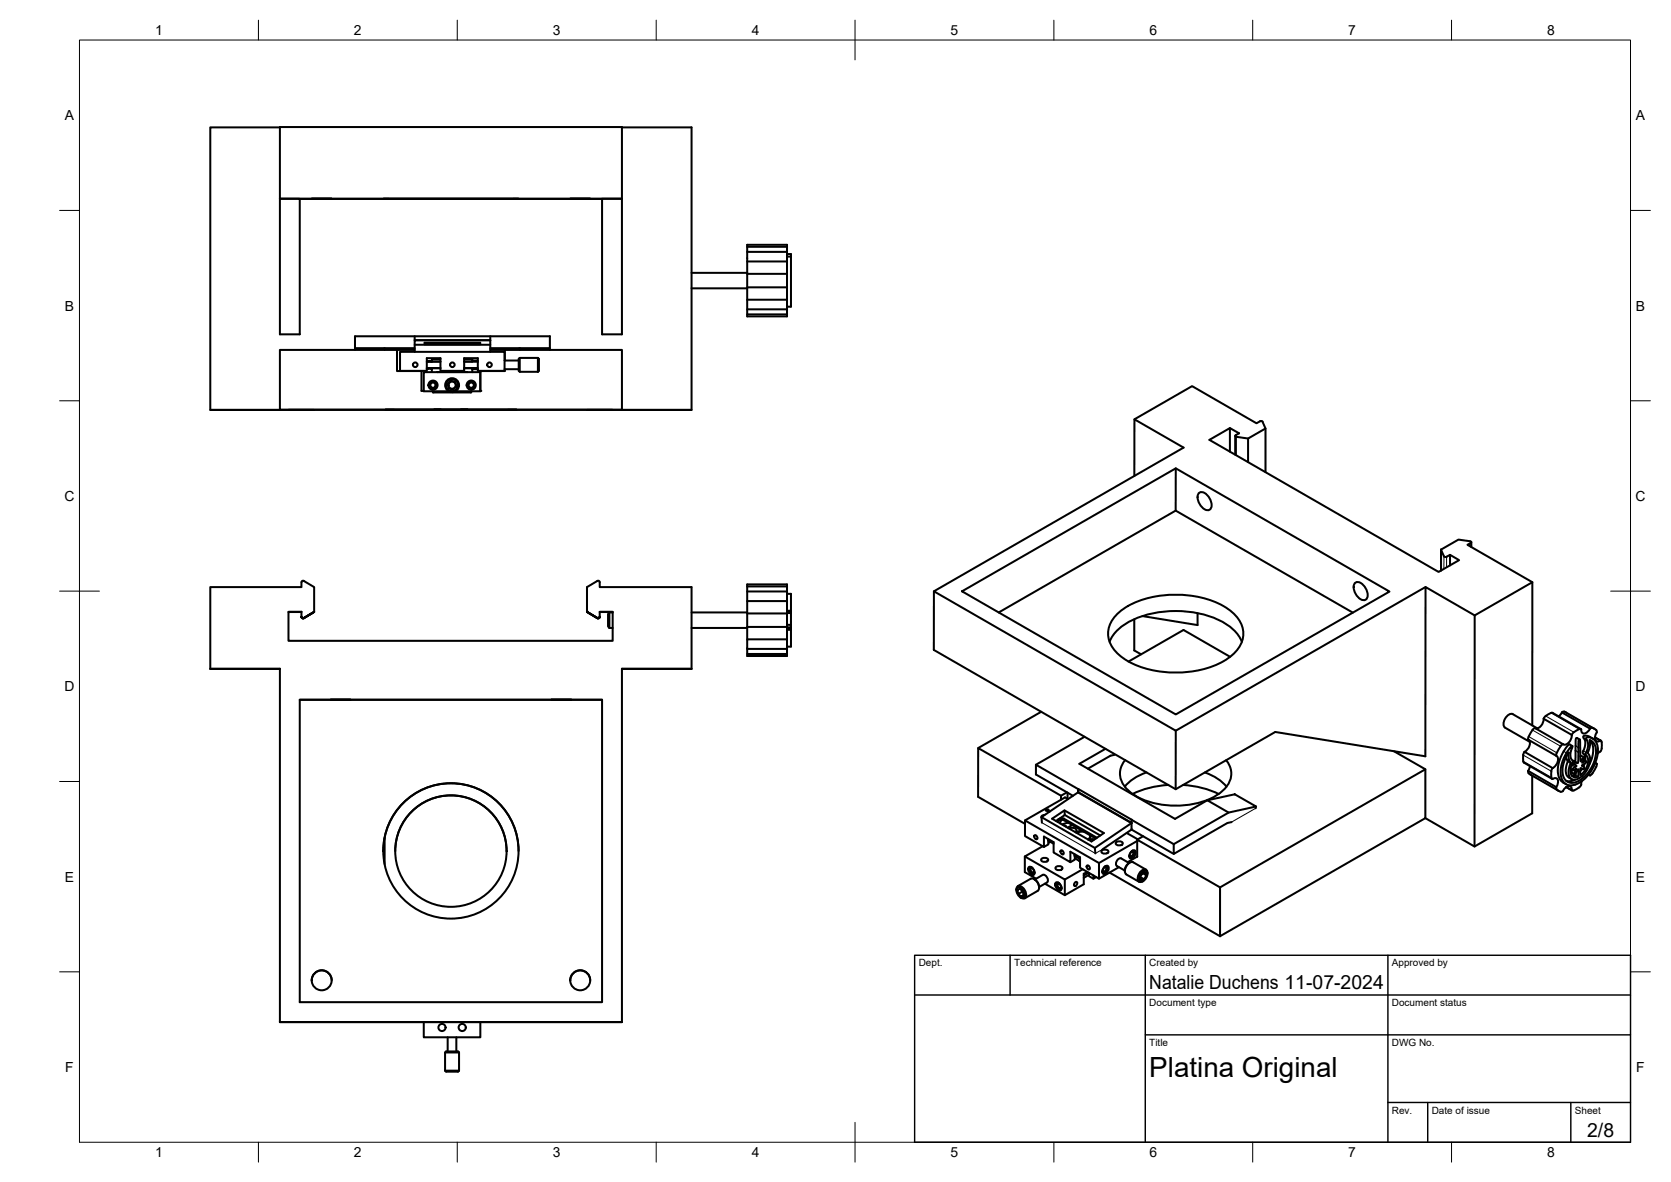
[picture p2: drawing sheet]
<svg xmlns="http://www.w3.org/2000/svg" width="420mm" height="297mm" viewBox="0 0 420 297" stroke-linecap="round" stroke-linejoin="round" font-family="sans-serif">
<!-- layer: Visible -->
<g fill="none" stroke="#000" stroke-width=".51">
<path d="M70.4 32h-17.5v71M156.4 32h17.5v71M75.4 50h76M78.4 49.9h5zM96.4 50h34zM143.4 49.9h5zM151.4 50h5v34h-5zM156.4 49.9v-18h-86v52.1h5v-34l-5-.1 86 .1M173.9 72.5h14M173.9 68.6h14M187.9 61.5h10v18h-10zM187.9 65.7h10"/>
<path d="M187.9 68.8h10M187.9 72.2h10M187.9 75.3h10M187.9 79h10M187.9 62h10M187.9 63.3h10M187.9 77.7h10M197.9 63.8h1v.7M197.9 64.5h1M198.9 64.5v12.6h-1M89.3 87.9v-3.4h49v3.4M89.3 87.5h15"/>
<path d="M96.7 87.5v.4M99.8 87.9h4.5M100.6 88.4h26.3v4.8h-6.8v-3.2h-3.4v3.2h-6v-3.2h-3.4v3.2h-6.7zM104.3 84.5v1h19M104.3 86.6h19M106.8 86.1h14v.4h-14zM107.3 92.5h3.4M107.3 90.9h3.4M107.4 90.9l.1-.2 .2 .2M107.5 92.5l-.2 .2M107.6 92.5l.2 .2 .2-.2M107.8 90.9l.2-.2 .2 .2"/>
<path d="M108.1 92.5l.1 .2 .2-.2M108.5 92.5l.1 .1M108.6 92.5v1M108.6 92.5v.1M108.6 90.8h2.1M108.6 92.5h2.1M108.6 92.6h.1M108.6 90.7h.1M108.8 95.9l.9 .7M108.8 98.3v.3h9.7v-.3M109.2 97.5l-.4 .2M109.7 97.1l-.5 .5"/>
<path d="M109.7 97l-.1 .2M109.9 93.5h7.6M110.7 90.2h-2.1v.7l-.1-.2-.2 .2M112.6 96.5l.8-.8 1.1 .3 .3 1.1-.8 .8-1.2-.3zM112.8 98.3h-6.2v-4.8h14.2v4.8h-6.3M116.7 90.2h2v.7M116.7 90.8h2M116.7 92.5h2M116.7 92.5h3.4M116.7 90.9h3.4M117.6 96.9l.1 .1M117.7 96.6l-.1 .1"/>
<path d="M118.2 97.5l.3 .2M118.5 95.9l-.3 .1M118.5 95.9h.1M118.7 92.5v1M118.7 92.8h1.4M118.7 90.6h1.4M123.3 85.5v2.9M123.3 85.5h-19v2.9M123.3 87.5h15M123.3 84.5v1M123.3 87.9h3.6M126.9 92.8h3.5"/>
<path d="M126.9 90.6h3.5M126.9 92.8v.4h-6.1v5M126.9 90.6v-2.7h29.5v15h-86v-15h29.4v5.3h6.2v5h.6M130.7 89.9l-.3 .3v3l.3 .2h4.6M130.7 89.9v3.5M130.7 89.9h4.6M130.7 87.5v.4M135.3 89.9v3.5M135.3 89.9l.2 .3v3l-.2 .2M70.4 102.9l-17.5 .1h26.1h-3.2M75.8 103h.1M79 103h.1"/>
<path d="M96.9 103h33zM109.2 102.9h1.7zM115.9 102.9h1.7zM147.6 103h.1M150.8 103h.1M156.4 102.9l17.5 .1h-101.4h3.3M285.2 119.6v-14.2l12.4 7.1-62.8 36.1 60.8 35 62.8-36.1M285.2 105.4l14.5-8.4 16.2 9.4 1.1-.6 .5 .2 .7 1.7v10.9M295.6 117.7v10.6l44.5 25.7M309.2 113.5v-5.9l-5.1 2.9 57.6 33.2 5.2-2.9-2.3-1.4M309.2 107.6l2.4 1.3-.9 .5M310.6 109.5v4.8"/>
<path d="M310.7 109.4l-.1 .2 .3 .1M310.9 109.8l2.9 .4M318.2 107.7l-4.4 2.5v5.9M295.6 128.3l-44.5 25.6M301.4 124a1.57 1.57 0 0 1 2.4 .7 3 3 0 0 1 .6 3.2 1.57 1.57 0 0 1-2.4-.7 3 3 0 0 1-.6-3.2zM370 136.3v1.2M72.5 153.8h3.3M75.8 155a.39 .39 0 0 0 .6 .3 .39 .39 0 0 1-.6-.3zM75.8 155a.39 .39 0 0 0 .6 .3l2.4-1.4-2.4 1.4M75.8 155a.39 .39 0 0 0 .6 .3M76.4 146l2.6 1.5v6.3M76.4 146a.41 .41 0 0 0-.6 .3v1.2h-22.9v20.5"/>
<path d="M79 153.7l-2.6 1.7M147.6 153.7l2.6 1.6M150.2 146a.39 .39 0 0 1 .6 .3v1.2h23.1v20.6h-17.5M150.2 146l-2.6 1.5v6.3l2.6 1.6M150.2 155.3l-2.4-1.4 2.4 1.4M150.8 155a.39 .39 0 0 1-.6 .3M150.8 155v-1.3h3.3v7.3h-81.6v-7.3h3.3v1.3M150.8 153.8h3.3M153.2 153.9v3.9M153.2 153.9a2.74 2.74 0 0 0-.3 2.3v1.2l.3 .4M153.2 157.8h.9M153.2 153.9h.9"/>
<path d="M173.9 157.8h14M173.9 153.9h14M187.9 147.4h10M187.9 151.1h10M187.9 157.6h10M187.9 154.2h10M187.9 148.6h10M197.9 149.2h1v7.8M197.9 157h1v1.1M197.9 153.5h1M197.9 153.7h1M197.9 154.1h1"/>
<path d="M197.9 157.7h1M197.9 158.3h1M197.9 158.1h1M198.9 158.1v4.4h-1M234.8 148.6v14.7l60.8 35 25.1-14.4 37.7 6.2v-42.6l12.4 7.2M241.9 148.6l53.7-30.9 53.8 31-53.8 30.8zM281.2 154.1a22.5 22.5 0 0 1 16.1-4.6 21.5 21.5 0 0 1 12.8 4.6 6.5 6.5 0 0 1 0 10.3 22.5 22.5 0 0 1-16.1 4.6 21.5 21.5 0 0 1-12.8-4.6 6.5 6.5 0 0 1 0-10.3zM285.2 155.6v7.9l1.7 .9M301.1 154.1v3l-13.8-2.3M340.6 146.6a1.57 1.57 0 0 1 2.4 .7 3 3 0 0 1 .7 3.2 1.57 1.57 0 0 1-2.5-.7 3 3 0 0 1-.6-3.2zM364.6 142.1v-2.7l-.9 .5h-.5l-.9-1.8v5.3v-5.3l4.4-2.5 3 .4 .2 .3-.9 .6 16.3 9.4M75.4 175.8h76v76h-76z"/>
<path d="M75.4 175.9h76M83.1 175.8h5zM138.6 175.8h5zM173.9 168h-17.5v88.8h-86v-88.8h-17.5l17.5 .1M187.9 160.7h10v4.2h-10zM187.9 160.7v-13.8h10v13.8M187.9 164.3h10M187.9 163.1h10M261.8 178.9l-15.8 9.1M279 161.3a11.8 11.8 0 0 1 7.2-6.1 27.1 27.1 0 0 1 21.3 1.2 10.1 10.1 0 0 1 4.8 4.9M309.3 165.1l-11.7-6.8-13.8 8M380.4 179.5l6.2 3.6"/>
<path d="M380.4 179.5a2.16 2.16 0 0 0-2.3 2.2l.1 .9 .2 .3 6.3 3.5M392.7 179l7.1 4.1M392.7 179l.4-.2 .7 .3M392.7 179l-.8 1M393.8 179.1l7.1 4M260.5 192.2l10.6 6.1M268.3 199.1l-1.5 .9M268.4 199.2v1.6M271.1 199.1l-9.2 6.2 .1 1.4M271.1 199.1l13.4 7.7M271.1 199.1h.1M271.1 198.3l13.5 7.7-.1 .8"/>
<path d="M271.1 199.1v-.8v.8M272.7 185.2l-12.2 7v2.4l9.3 5.4M278 188.2l-6.6 3.7 24 13.9 8.2-4.7M280.3 189.7l-1.1 .2-5.7 3.3M282.9 191a5.2 5.2 0 0 0 .9 7.7 19.9 19.9 0 0 0 15.3 3.5 15 15 0 0 0 9.1-4.2 5.1 5.1 0 0 0 .1-7M288.3 194.1a11.8 11.8 0 0 0-5.5 3.6M293.8 197.3a23.8 23.8 0 0 0-9 2.2M295.6 183.6v14.7M297.5 197.3a23.8 23.8 0 0 1 8.9 2.2M303 194.1a11.8 11.8 0 0 1 5.4 3.6M350.5 188.8l7.9 4.5M383.3 188.9a3.4 3.4 0 0 0-.1 2.8l7.1 4"/>
<path d="M383.3 188.9l7.1 4.1a2.34 2.34 0 0 0 1.1-2.9l-.2-.2M384.2 193.7l.1 .5 .4 .4 7.2 4.1M384.2 185.9l7.1 4M384.4 186a2.23 2.23 0 0 1-1.1 2.9M384.7 192.5l-.5 1.2 7.1 4.1M385.3 194.9v9.5l-14.5 8.3-12.4-7.1M385.3 182.3v-36l-14.5 8.4v58M385.9 182.9l-.4 .3-.6 .9-.6 1.3-.1 .5M385.9 183l7.1 4M388.1 180.6l7.1 4.1M388.1 180.6a3.2 3.2 0 0 1 2.3-1.5l7.1 4.1M388.1 180.6a2.31 2.31 0 0 1-2 2.4"/>
<path d="M390.4 193a3.5 3.5 0 0 0-.2 2.7l.2 .1a.89 .89 0 0 1 1.2 0 .89 .89 0 0 1 .1 1.2l-.4 .8M391.3 197.8a1.12 1.12 0 0 0 1 1.1 1.12 1.12 0 0 0 1.2-.9 .9 .9 0 0 1 1.1-.4 .9 .9 0 0 1 .6 1M393 187l-.4 .3-.6 .9-.7 1.2v.5M393.7 190.3l.5 .8a5.6 5.6 0 0 0-.2 3.9l1.2 .8M393.8 197.8l1.5 .9M393.8 197.8l1.4 .8M394.9 193.3l.5 .3M395.2 184.7a2.34 2.34 0 0 1-2 2.4l-.2-.1M395.3 193.5l-.2 .6 .8 .4M395.4 191.8l.3 .3-.6 .4M395.4 187.5l-.7-.4a8.9 8.9 0 0 0-2.8 8l.6 1.1 1.3 .9M395.4 191.8a2.5 2.5 0 0 0 .2 3.4l1.3-.1v-1.7"/>
<path d="M395.5 191.2h.1M396.1 195.9a3.1 3.1 0 0 1-2.3 .3M396.2 194.4l-.2 .4-.8 .1M396.8 193.4l-.9 1.1M397.2 185.9l-.8-.4a13.1 13.1 0 0 0-.2 4.8l-.1 .5a.36 .36 0 0 1-.2 .6l-.3-.2 .7 .4h-.3a.53 .53 0 0 0-.1 .6 .53 .53 0 0 0 .5 .3l-1 .8 .1 .3 .9-.4-.5 1v.3M397.3 190.1l.3-.2 .7 .5M397.5 193.1l.2 .1M397.7 196.3a2.49 2.49 0 0 1-2.4 2.4l-.1-.1M397.8 193.2l-.5 .6M398.2 191l.6 .3M398.3 190.4l-.5 1.3 .8-.4a.29 .29 0 0 1 .3 .3 .29 .29 0 0 1-.4 .3 .61 .61 0 0 0-.7 .6h.1a.41 .41 0 0 1 .4 .6 .41 .41 0 0 1-.7 0h-.1a1.46 1.46 0 0 0-.2 1.4l.1 .3a3.8 3.8 0 0 0 1.3-5.3 3.6 3.6 0 0 0 .1-4 2.04 2.04 0 0 1 2.9 1.8 9.6 9.6 0 0 1-5.9 10 2.63 2.63 0 0 1-3.4-2.9 9.4 9.4 0 0 1 3-6.9l-.1 .4a2.65 2.65 0 0 0 .2 3.2l-.1 .7M398.3 190.4l-.9 .9-.1-4.8v-.6h-.2a5.7 5.7 0 0 0-.2 3.1l-.1 2.6-.1 .2-.4-.2"/>
<path d="M398.4 191.9l-.3 .7-.3-.2M399.4 194.7l.4 .2M399.6 194.8l.2 .1M399.7 186h.1a2.96 2.96 0 0 1 1.5 3.4 8.5 8.5 0 0 1-5.5 7.3 2.45 2.45 0 0 1-2.9-2.8 8.8 8.8 0 0 1 1.5-4.8h.1a2.99 2.99 0 0 0 .4 2.6 3.6 3.6 0 0 0 .2 4 2.94 2.94 0 0 0 3.4-1.5 4.3 4.3 0 0 0 .8-4.9l.1-.6a4.1 4.1 0 0 0 .3-2.7 4.7 4.7 0 0 1 .4 5.1l-.5 1.1M399.8 183.1a1.12 1.12 0 0 1 1.4 .3 1.12 1.12 0 0 1-.1 1.5 .9 .9 0 0 0 .1 1.2 .9 .9 0 0 0 1.2 0M399.8 183.1l-.5 .7a.9 .9 0 0 1-1.1 .5 .9 .9 0 0 1-.6-1l-.1-.1a3.6 3.6 0 0 0-2.3 1.5M400.4 185.6l-1-.6-.7-.1a.44 .44 0 0 0-.6 .2 .44 .44 0 0 0 .2 .6 4.2 4.2 0 0 1-.4 3.4l.2 .2a2.01 2.01 0 0 1 .5 1.9M401.2 191.6l.3 .3v.5l-1.1 2-.6 .5M401.3 191.8l.2 .1M402.4 186.1l-1.4-.8 1.5 .8M402.4 186.1l.2 .1a2.82 2.82 0 0 1-.4 2.8l-.5 .4M96.4 213.8a17 17 0 0 1 17-17 17 17 0 0 1 17 17"/>
<path d="M96.7 210.6v6.6M99.4 213.9a14 14 0 0 1 14-14 14 14 0 0 1 14 14M257.7 215.2v4l2.8 1.6M258.7 217.9a1.33 1.33 0 0 1 1.2 2 1.33 1.33 0 0 1-1.2-2zM259.1 218.2a.67 .67 0 0 1 .8 .3 .67 .67 0 0 1-.1 .8l-.6-.4zM259.3 218h-.1M259.3 218l-.2 .4M259.4 218l-.2-.1a.9 .9 0 0 0-.1 1.1 .9 .9 0 0 0 1 .4v-.2M259.5 219.3l.5 .1M260.1 209.9h.4l.2 .2 .1 .7-.4 .1-.2-.2zM261.8 215.9l.9-.3a.65 .65 0 0 1 .8 .7l-.8 .3a.65 .65 0 0 1-.9-.7zM261.9 205.3l13.4 7.8"/>
<path d="M262.2 212.7l-4.5 2.5 10 5.8 4.5-2.6M262.7 204.8l-.7 .2-.1 .5M262.9 203.5l.5-.1 .3 .2-.5 .2zM263.5 210.8l.1 1.4-1.1 .6M263.5 211.2l1.4 .8M264 203.9l-.1 .1M264.1 211.5l-.5 .3M265.4 218l.9-.4a.65 .65 0 0 1 .8 .8l-.8 .3a.65 .65 0 0 1-.9-.7zM266.7 213.8l.4-.1 .2 .2 .1 .7-.4 .1-.2-.2zM266.8 201v-1l-20.8-12-.1 12.2 11.8 6.8M267 206l-.4 .5v.4M267.5 207.4h.3l.3 .4"/>
<path d="M267.5 205.7l-.7-.1a.75 .75 0 0 0-.8 1M267.5 205.7v.4l8 4.6M267.5 205.7l8.3 4.8M267.6 206.1h-1l-.6 .4M267.7 203.7l9.9 5.6-3.2 2.2-9.9-5.8 3.2-2v1.1l-2.2 1.5M267.7 204.8l9 5.2M268.5 200.8l-.7-.4-10.1 5.8M268.7 206.8l-1.6 .4M268.8 208.2l.8-.2a.79 .79 0 0 1 1 .9l-.2 .2M269.6 207.3l-1.2 .7M270.2 214.6l.1 1.4-1.2 .7M270.2 215.1l1.4 .8"/>
<path d="M270.3 215.7l1.3 .8M272.2 208.8l-1.7 .4M272.6 209h-.8l-1.1 .3M273.3 217.5h.3l.3 .2 .1 .7-.4 .1-.2-.2zM273.4 219.1l-.9 .5v2.6l-4.8 2.8-5-2.9M273.7 219.3l-1.2 .7M273.8 219.4v.8l1.1 .6M273.8 219.8l-1.3 .8M274 209.9a.87 .87 0 0 1-.4 1.1l.5-.5 .1-.5M275.1 211l-.7-.2-.7 .2M276.3 216.9l-18.6-10.7v3.9l4.8 2.7v-2.6l2.4 1.4v2.6l4.2 2.5v-2.7l2.5 1.4v2.7l4.7 2.7 5-2.9M277 213.8l.8-.3a.65 .65 0 0 1 .9 .7l-.9 .3a.65 .65 0 0 1-.8-.7z"/>
<path d="M277.2 219.1h.1M277.5 218.1l.5-.2a.67 .67 0 0 1 .1 .8 .67 .67 0 0 1-.8 .3v-.5zM277.7 217.9l.3-.2 .5-.1a1.33 1.33 0 0 1-1.1 2 1.15 1.15 0 0 1 .3-1.7zM277.7 219l-.5 .1M277.9 217.7h.2a.9 .9 0 0 1 .1 1.1 .9 .9 0 0 1-1 .4v-.2M278 217.7l.2 .4M278.2 218.1v.1M279 219.3l27.8 16M280.6 211.7l.8-.3a.65 .65 0 0 1 .9 .7l-.9 .4a.65 .65 0 0 1-.8-.8zM282.8 218.8l-2-1.2a1.26 1.26 0 0 1 1.1-1.9l2 1.2-.9 1-.2 1M283.2 219.7l3.2 1.9M283.3 209.3l2.8 1.6"/>
<path d="M284 215.2h.1M284 216.8l-.1 .1M284.3 214.2l.5-.2a.67 .67 0 0 1 .1 .8 .67 .67 0 0 1-.8 .3v-.5zM284.4 214l.4-.2 .5-.1a1.33 1.33 0 0 1-1.1 2 1.15 1.15 0 0 1 .2-1.7zM284.5 206.8l-9.2 6.3 .1 1.4M284.5 215.1l-.5 .1M284.5 208.5l10.6 6.1M284.5 206.8v1.7M284.5 208.5l-7.3 5M284.5 206l10.6 6.1M284.5 206.8h.1M284.7 213.8h.2a.9 .9 0 0 1 .1 1.1 .9 .9 0 0 1-1 .4l-.1-.2"/>
<path d="M284.8 213.8l.2 .5M285.9 215.3v-4.3l20.9 12v12.3M285.9 211.3l-9.6 5.6v3.9M285.9 215.3l-2.4 1.4M287.1 219.2a.77 .77 0 0 1 1.4 0 1.95 1.95 0 0 1-1.6 2.3 1.29 1.29 0 0 1 0-2zM287.3 219.4l.9 .6-.2-.8-.7 .2-.6 1 .2 .8 .8-.2 .5-1M287.4 210.1l-1.5 .9M288.2 218.6l-3.3-1.9a2.02 2.02 0 0 0-1.7 3M288.5 219.6a.87 .87 0 0 0-.5-1.1 .87 .87 0 0 0-1.1 .4 2.05 2.05 0 0 0-.6 2.6l.6 .1 .6-.2M303.6 201.1l6.9-1.5 5.3 3.1-6.9 1.5zM308.9 204.2l-13.8 7.9v2.5l13.5-7.8 1.1-.2M315.8 202.7l-.1 .4"/>
<path d="M255.5 223.5v.2M255.6 223.5a.84 .84 0 0 1 .6-.9 .84 .84 0 0 1 1 .5 2.05 2.05 0 0 1 .6 2.6l-.6 .1-.6-.2M255.8 223.1a1.28 1.28 0 0 1 1.7 1 .9 .9 0 0 1 .2 1 .9 .9 0 0 1-.8 .6 1.95 1.95 0 0 1-1.1-2.6zM255.9 222.7l3.3-1.9a2.02 2.02 0 0 1 1.7 3.1M257.2 224l-1.2 .7M257.4 225l-.2-1-.8-.7-.6 .3 .2 1.1 .8 .6 .6-.3-.6 .3M260 220.9l.2 .2M260.2 221l2-1.1a1.26 1.26 0 0 1 1.1 1.9l-2 1.1M260.2 221l.9 1 .2 1.1M260.9 223.9l-3.2 1.8M265.5 221.8a1.33 1.33 0 0 1 1.2 2 1.33 1.33 0 0 1-1.2-2zM265.9 222.3v.1"/>
<path d="M265.9 222.1a.67 .67 0 0 1 .8 .3 .67 .67 0 0 1-.1 .8l-.6-.4zM266 221.9l-.1 .3M266.2 221.9l-.2-.1a.9 .9 0 0 0-.1 1.1 .9 .9 0 0 0 1 .4v-.2M266.3 223.2h.1M266.4 223.2l.4 .1M267.7 221v4M270.2 221.8l.5-.2 .2 .3-.2 .5-.4 .3-.3-.3zM274.9 220v.8l.7-.4M286.7 220.4l1 .6M306.8 223l51.6-29.7v12.3l-51.6 29.7M70.4 256.8v.1M70.4 256.9h86"/>
<path d="M78.4 246.4a2.51 2.51 0 0 1 2.5-2.6 2.51 2.51 0 0 1 2.5 2.6M106.6 256.9v3.8h14.2v-3.8M143.4 246.4a2.51 2.51 0 0 1 2.5-2.6 2.51 2.51 0 0 1 2.5 2.6M156.4 256.8v.1M111.9 264.5h3.5M111.9 269.1h3.5M111.9 269.1l.3 .2h3l.2-.2M112.6 260.7v3.5M114.7 260.7v3.5M115.4 264.5l-.2-.3h-3l-.3 .3v4.6M115.4 264.5v4.6"/>
<circle cx="104.4" cy="91.7" r=".58"/>
<circle cx="108.9" cy="96.8" r=".79"/>
<circle cx="108.9" cy="96.8" r=".67"/>
<circle cx="108.9" cy="96.8" r=".9"/>
<circle cx="108.9" cy="96.8" r="1.15"/>
<circle cx="113.7" cy="96.8" r="1.75"/>
<circle cx="113.7" cy="96.8" r="1.49"/>
<circle cx="113.7" cy="96.8" r=".9"/>
<circle cx="113.7" cy="91.7" r=".58"/>
<circle cx="118.5" cy="96.8" r=".79"/>
<circle cx="118.5" cy="96.8" r=".67"/>
<circle cx="118.5" cy="96.8" r=".9"/>
<circle cx="118.5" cy="96.8" r="1.15"/>
<circle cx="123.1" cy="91.7" r=".58"/>
<circle cx="113.4" cy="213.9" r="14"/>
<circle cx="113.4" cy="213.8" r="17"/>
<circle cx="80.9" cy="246.4" r="2.51"/>
<circle cx="111.1" cy="258.2" r=".9"/>
<circle cx="116.2" cy="258.2" r=".9"/>
<circle cx="145.9" cy="246.4" r="2.51"/>
</g>
<g fill="#000">
<circle cx="107.3" cy="92.7" r=".25"/>
<circle cx="120.8" cy="98.2" r=".25"/>
<circle cx="147.6" cy="153.7" r=".25"/>
</g>
<!-- layer: Visible Narrow -->
<g fill="none" stroke="#000" stroke-width=".25">
<path d="M310.9 109.8v4.6M363.1 139.8v3.2M363.7 139.9v2.7M369.8 136.4v1M388.7 179.9l7 4.1M390 179.2l7.1 4M393.3 178.8l7.1 4.1M280.4 189.6l-.1 .1M383 189.7l7.1 4.1M383 191.3l7.1 4.1M384.4 185.1l7 4.1M384.4 194.4l7 4"/>
<path d="M385.3 183.5l7.1 4M393.2 188.8l.7 .4M394.1 191.1l.8 .4M394.2 191.4l.7 .4M394.4 189.1l.1 .1M394.9 193.2l.5 .2M395.2 194.1l.7 .4M395.3 192.3l.7 .5M395.4 194.9l.7 .4M395.5 191.9l.7 .4M395.5 191.4l.5 .3M395.8 191.3l.7 .4"/>
<path d="M395.8 193.4l.4 .2M396.1 194.7l.8 .4M396.2 188.6l.7 .4M396.2 187.4l.7 .5M396.4 185.5l.7 .4M397.3 194.7l.2 .1M397.4 190.8l.3 .2M397.5 193.1l.2 .1M397.7 195.1l.5 .3M397.8 192.4l.2 .2M397.9 191.4l.2 .1M398.1 188.7l.7 .4"/>
<path d="M398.1 189.4l.7 .4M398.2 185.5l.7 .4M400.2 186.5l.7 .5M262 206.7l13.4 7.8 1.8-1M284.5 207.5v.8M315.7 203.1l-6 3.5"/>
</g>
<!-- layer: BORDER -->
<g fill="none" stroke="#000" stroke-width=".25">
<path d="M20 10.1h390v276.9h-390zM65 5.1v5M115 5.1v5M165 5.1v5M215 5.1v10M265 5.1v5M315 5.1v5M365 5.1v5M15 52.9h5M410 52.9h5M15 100.7h5M410 100.7h5"/>
<path d="M15 148.6h10M405 148.6h10M15 196.4h5M410 196.4h5M15 244.2h5M410 244.2h5M65 287v5M115 287v5M165 287v5M215 282.1v9.9M265 287v5M315 287v5"/>
<path d="M365 287v5"/>
</g>
<!-- layer: TITLEBLOCK -->
<path d="M230 240.1h180v46.9h-180zM230 250h180M254 240.1v9.9M288 240.1v46.9M349 240.1v46.9M288 260.1h122M349 277.1h61M359 277.1v9.9M395 277.1v9.9" fill="none" stroke="#000" stroke-width=".36"/>
<text font-size="7" x="289" y="270.6">Platina Original</text>
<g font-size="4.9">
<text x="289" y="248.5">Natalie Duchens 11-07-2024</text>
<text x="399.1" y="285.7">2/8</text>
</g>
<g font-size="3.5">
<text x="39" y="8.8">1</text>
<text x="89" y="8.8">2</text>
<text x="139" y="8.8">3</text>
<text x="189" y="8.8">4</text>
<text x="239" y="8.8">5</text>
<text x="289" y="8.8">6</text>
<text x="339" y="8.8">7</text>
<text x="389" y="8.8">8</text>
<text x="16.3" y="30.2">A</text>
<text x="411.3" y="30.2">A</text>
<text x="16.3" y="78">B</text>
<text x="411.3" y="78">B</text>
<text x="16.2" y="125.9">C</text>
<text x="411.2" y="125.9">C</text>
<text x="16.2" y="173.7">D</text>
<text x="411.2" y="173.7">D</text>
<text x="16.3" y="221.6">E</text>
<text x="411.3" y="221.6">E</text>
<text x="16.4" y="269.4">F</text>
<text x="411.4" y="269.4">F</text>
<text x="39" y="290.8">1</text>
<text x="89" y="290.8">2</text>
<text x="139" y="290.8">3</text>
<text x="189" y="290.8">4</text>
<text x="239" y="290.8">5</text>
<text x="289" y="290.8">6</text>
<text x="339" y="290.8">7</text>
<text x="389" y="290.8">8</text>
</g>
<g font-size="2.5">
<text x="231" y="242.9">Dept.</text>
<text x="255" y="242.9">Technical reference</text>
<text x="289" y="242.9">Created by</text>
<text x="350" y="242.9">Approved by</text>
<text x="289" y="252.8">Document type</text>
<text x="350" y="252.8">Document status</text>
<text x="289" y="262.9">Title</text>
<text x="350" y="262.9">DWG No.</text>
<text x="350" y="279.9">Rev.</text>
<text x="360" y="279.9">Date of issue</text>
<text x="396" y="279.9">Sheet</text>
</g>
</svg>
